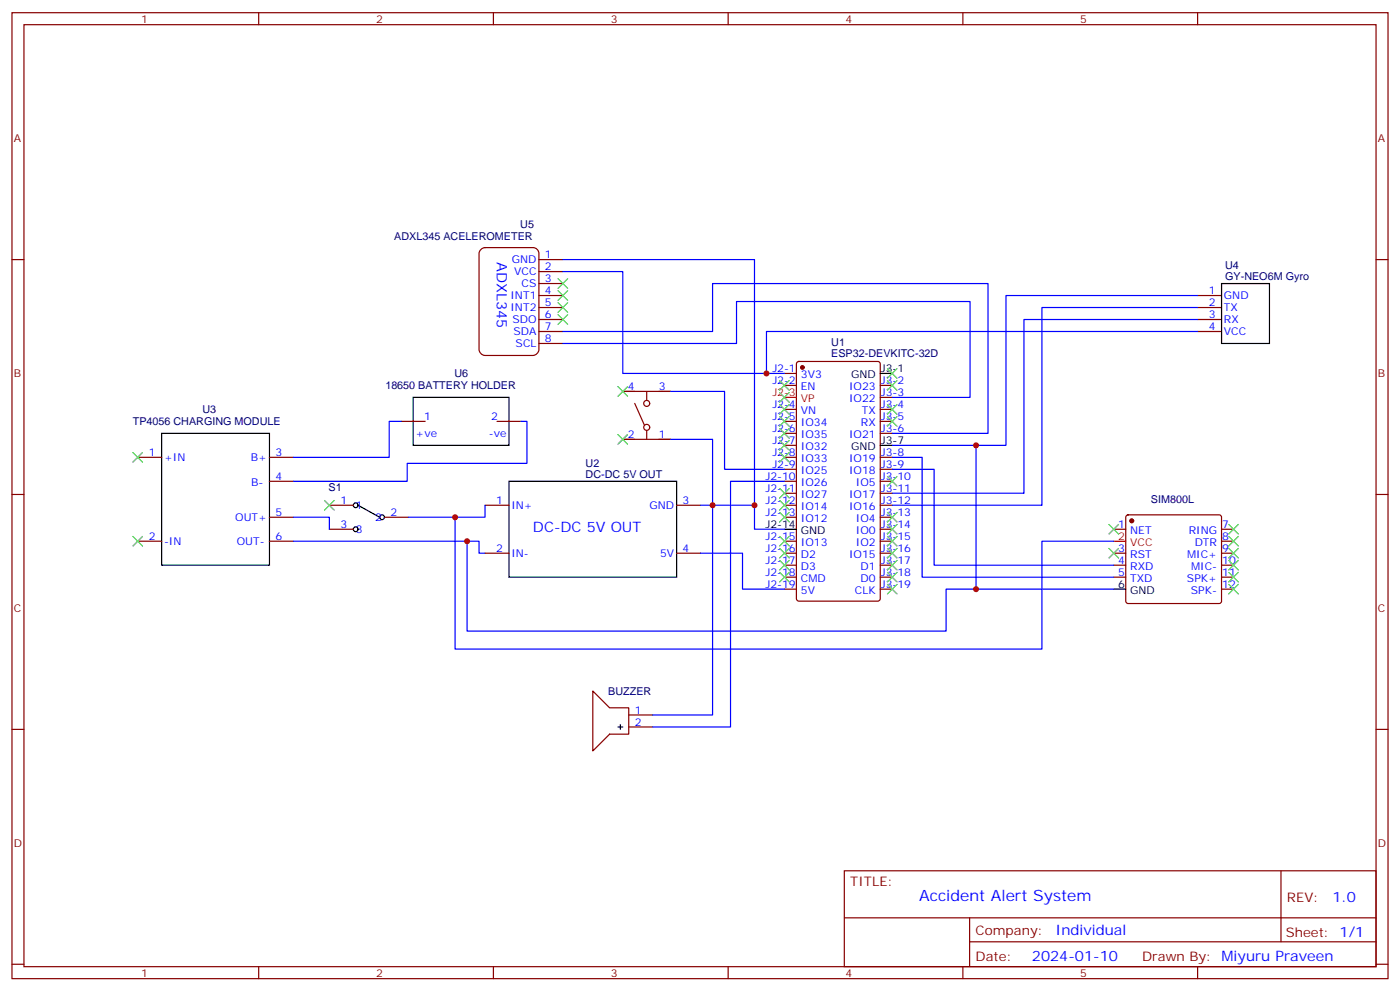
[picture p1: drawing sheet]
<svg xmlns="http://www.w3.org/2000/svg" width="412mm" height="292mm" viewBox="0 0 412 292" stroke-linecap="round" stroke-linejoin="round" font-family="sans-serif">
<g fill="none" stroke="#870000" stroke-width=".35">
<path d="M3.5 3.7h405.4v284.4h-405.4zM7.1 7.3h398.2v277.3h-398.2zM76.2 3.7v3.6M145.3 3.7v3.6M214.5 3.7v3.6M283.6 3.7v3.6M352.8 3.7v3.6M3.5 76.4h3.6M141.7 73.4l1.2-.5h14.1a1.76 1.76 0 0 1 1.7 1.7v28.3a1.89 1.89 0 0 1-1.7 1.7h-14.1a1.89 1.89 0 0 1-1.8-1.7v-28.3zM158.7 76.4h7.1M158.7 79.9h7.1M405.3 76.4h3.6"/>
<path d="M158.7 97.6h7.1M158.7 94.1h7.1M158.7 90.5h7.1M158.7 87h7.1M158.7 83.5h7.1M352.8 97.6h7M352.8 94.1h7M352.8 90.5h7M352.8 87h7M158.7 101.1h7.1M183.4 115.2h14.2M187 118.7l2.8 6.4"/>
<path d="M190.5 115.2v2.5M231.1 109.9h3.5M231.1 113.5h3.5M234.8 106.6l.5-.2h23.3l.6 .4 .1 69.4-.5 .7-23.5 .1-.6-.5-.1-69.4zM259.3 113.5h3.5M259.3 117h3.5M40.6 134.6h7M79.4 134.6h7M118.2 124h7M146.4 124h7.1M183.4 129.3h14.2M190.5 126.9v2.4"/>
<path d="M231.1 120.5h3.5M231.1 124h3.5M231.1 127.6h3.5M231.1 131.1h3.5M231.1 134.6h3.5M231.1 138.1h3.5M259.3 120.5h3.5M259.3 124h3.5M259.3 127.6h3.5M259.3 134.6h3.5M259.3 138.1h3.5M3.5 145.6h3.6"/>
<path d="M40.6 159.3h7M79.4 141.7h7M79.4 152.3h7M79.4 159.3h7M97 148.7h7.1M97 155.8h7.1M113.2 152.3h7.1M142.9 148.7h7M199.3 148.7h7.1M231.1 141.7h3.5M231.1 145.2h3.5M231.1 148.7h3.5"/>
<path d="M231.1 152.3h3.5M231.1 159.3h3.5M259.3 141.7h3.5M259.3 145.2h3.5M259.3 148.7h3.5M259.3 152.3h3.5M259.3 159.3h3.5M259.3 155.8h3.5M328.1 155.8h3.5M331.8 151.8l.5-.2h26.8l.5 .2 .2 .5v24.7l-.2 .5-.5 .2h-26.8l-.5-.3-.2-.4v-24.7zM359.8 159.3h3.6M359.8 155.8h3.6"/>
<path d="M405.3 145.6h3.6M142.9 162.8h7M199.3 162.8h7.1M231.1 162.8h3.5M231.1 166.4h3.5M231.1 169.9h3.5M231.1 173.4h3.5M259.3 162.8h3.5M259.3 166.4h3.5M259.3 169.9h3.5M259.3 173.4h3.5M328.1 162.8h3.5"/>
<path d="M328.1 166.4h3.5M328.1 169.9h3.5M359.8 162.8h3.6M359.8 166.4h3.6M359.8 169.9h3.6M359.8 173.4h3.6M3.5 214.7h3.6M174.6 203.4l5 5h5.6v7.7h-5.6l-5 5zM185.2 210.5h7.1M185.2 214h7.1M405.3 214.7h3.6M248.7 256.3h156.6v28.3h-156.6z"/>
<path d="M377.3 256.4v20.8M248.7 270.2h156.5M285.6 277.2h119.6M285.6 270.2v14.1M3.5 283.8h3.6M76.2 284.6v3.5M145.3 284.6v3.5M214.5 284.6v3.5M283.6 284.6v3.5M352.8 284.6v3.5M405.3 283.8h3.6"/>
<circle cx="190.5" cy="118.7" r=".88"/>
<circle cx="190.5" cy="125.8" r=".88"/>
</g>
<g fill="#870000" stroke="#870000" stroke-width=".35">
<circle cx="236.4" cy="108.2" r=".53"/>
<circle cx="333.4" cy="153.3" r=".53"/>
</g>
<path d="M231.1 117h3.5M328.1 159.3h3.5" fill="none" stroke="#f00" stroke-width=".35"/>
<g fill="none" stroke="#000" stroke-width=".35">
<path d="M359.8 83.5h14.1v17.6h-14.1zM121.7 117h28.2v14.1h-28.2zM259.3 109.9h3.5M47.6 127.6h31.8v38.8h-31.8zM259.3 131.1h3.5M105.5 148.7l6.3 3.6M149.9 141.7h49.4v28.2h-49.4zM231.1 155.8h3.5M328.1 173.4h3.5M182 214h1.4M182.7 213.3v1.4"/>
<circle cx="104.8" cy="155.8" r=".71"/>
<circle cx="104.8" cy="148.7" r=".71"/>
<circle cx="112.5" cy="152.3" r=".71"/>
</g>
<g fill="none" stroke="#3c3" stroke-width=".35">
<path d="M164.4 82.1l2.8 2.8M164.4 85.6l2.8 2.8M164.4 89.1l2.8 2.8M164.4 92.6l2.8 2.9M167.2 82.1l-2.8 2.8M167.2 85.6l-2.8 2.8M167.2 89.1l-2.8 2.8M167.2 92.6l-2.8 2.9M182 113.8l2.9 2.8M184.9 113.8l-2.9 2.8M229.7 112l2.8 2.9M229.7 115.6l2.8 2.8"/>
<path d="M229.7 119.1l2.8 2.8M232.5 112l-2.8 2.9M232.5 115.6l-2.8 2.8M232.5 119.1l-2.8 2.8M261.4 108.5l2.8 2.8M261.4 112l2.8 2.9M261.4 119.1l2.8 2.8M264.2 112l-2.8 2.9M264.2 119.1l-2.8 2.8M264.2 108.5l-2.8 2.8M39.2 133.2l2.8 2.8M42 133.2l-2.8 2.8"/>
<path d="M182 127.9l2.9 2.8M184.9 127.9l-2.9 2.8M229.7 122.6l2.8 2.8M229.7 126.2l2.8 2.8M229.7 129.7l2.8 2.8M229.7 133.2l2.8 2.8M232.5 122.6l-2.8 2.8M232.5 126.2l-2.8 2.8M232.5 129.7l-2.8 2.8M232.5 133.2l-2.8 2.8M261.4 122.6l2.8 2.8M264.2 122.6l-2.8 2.8"/>
<path d="M39.2 157.9l2.8 2.8M42 157.9l-2.8 2.8M95.6 147.3l2.8 2.8M98.4 147.3l-2.8 2.8M229.7 143.8l2.8 2.8M229.7 147.3l2.8 2.8M229.7 150.8l2.8 2.9M229.7 157.9l2.8 2.8M232.5 143.8l-2.8 2.8M232.5 147.3l-2.8 2.8M232.5 150.8l-2.8 2.9M232.5 157.9l-2.8 2.8"/>
<path d="M261.4 157.9l2.8 2.8M261.4 154.4l2.8 2.8M261.4 150.8l2.8 2.9M261.4 140.3l2.8 2.8M264.2 157.9l-2.8 2.8M264.2 154.4l-2.8 2.8M264.2 150.8l-2.8 2.9M264.2 140.3l-2.8 2.8M326.7 154.4l2.8 2.8M329.5 154.4l-2.8 2.8M361.9 154.4l2.9 2.8M361.9 157.9l2.9 2.8"/>
<path d="M364.8 154.4l-2.9 2.8M364.8 157.9l-2.9 2.8M229.7 161.4l2.8 2.9M229.7 165l2.8 2.8M229.7 168.5l2.8 2.8M232.5 161.4l-2.8 2.9M232.5 165l-2.8 2.8M232.5 168.5l-2.8 2.8M261.4 172l2.8 2.8M261.4 168.5l2.8 2.8M261.4 165l2.8 2.8M261.4 161.4l2.8 2.9"/>
<path d="M264.2 172l-2.8 2.8M264.2 168.5l-2.8 2.8M264.2 165l-2.8 2.8M264.2 161.4l-2.8 2.9M326.7 161.4l2.8 2.9M329.5 161.4l-2.8 2.9M361.9 161.4l2.9 2.9M361.9 165l2.9 2.8M361.9 168.5l2.9 2.8M361.9 172l2.9 2.8M364.8 161.4l-2.9 2.9M364.8 165l-2.9 2.8"/>
<path d="M364.8 168.5l-2.9 2.8M364.8 172l-2.9 2.8"/>
</g>
<g fill="none" stroke="#00f" stroke-width=".35">
<path d="M165.8 79.9h17.6v30h47.7M165.8 76.4h56.4v79.4h8.9M165.8 97.6h44.1v-14.1h81.1v44.1h-28.2M352.8 94.1h-51.2v51.1h-38.8M352.8 90.5h-45.9v58.2h-44.1M352.8 87h-56.5v44.1h-33.5M352.8 97.6h-127v12.3M165.8 101.1h51.2v-12.3h68.8v28.2h-23M197.6 115.2h15.8v22.9h17.7M118.2 124h-3.5v10.6h-28.3M153.5 124h1.7v12.4h-35.3v5.3h-33.5M197.6 129.3h12.3v19.4h12.3"/>
<path d="M262.8 138.1h12.4v28.3h52.9M262.8 134.6h8.8v35.3h56.5M287.5 131.1v42.3M86.4 159.3h54.7v3.5h1.8M86.4 152.3h10.6v3.5M134.1 152.3v38.8h172.8v-31.8h21.2M137.6 159.3v26.5h141.1v-12.4h49.4M142.9 148.7v3.6h-22.6M206.4 148.7h3.5v61.8h-17.6M231.1 141.7h-15.9v72.3h-22.9M206.4 162.8h12.3v10.6h12.4"/>
</g>
<g fill="#c00">
<circle cx="287.5" cy="173.4" r=".88"/>
<circle cx="287.5" cy="131.1" r=".88"/>
<circle cx="222.3" cy="148.7" r=".88"/>
<circle cx="137.6" cy="159.3" r=".88"/>
<circle cx="134.1" cy="152.3" r=".88"/>
<circle cx="209.9" cy="148.7" r=".88"/>
<circle cx="225.8" cy="109.9" r=".88"/>
</g>
<text font-size="4.6" fill="#00f" x="270.8" y="265.4">Accident Alert System</text>
<g font-size="4.2" fill="#00f">
<text x="146.3" y="77.3" transform="rotate(90 146.3 77.3)">ADXL345</text>
<text x="157" y="156.5">DC-DC 5V OUT</text>
<text x="392.5" y="265.6">1.0</text>
<text x="310.9" y="275.2">Individual</text>
<text x="304" y="283">2024-01-10</text>
</g>
<g font-size="3.9" fill="#800">
<text x="250.5" y="260.9">TITLE:</text>
<text x="379.1" y="265.6">REV:</text>
<text x="287.4" y="275.1">Company:</text>
<text x="378.7" y="275.7">Sheet: 1/1</text>
<text x="287.4" y="282.8">Date:</text>
<text x="336.4" y="282.9">Drawn By: Miyuru Praveen</text>
</g>
<g font-size="3.2" fill="#800">
<text x="41.6" y="6.7">1</text>
<text x="110.8" y="6.7">2</text>
<text x="179.9" y="6.7">3</text>
<text x="249.1" y="6.7">4</text>
<text x="318.2" y="6.7">5</text>
<text x="4.1" y="41.8">A</text>
<text x="405.9" y="41.8">A</text>
<text x="4.1" y="111">B</text>
<text x="405.9" y="111">B</text>
<text x="4.1" y="180.1">C</text>
<text x="405.9" y="180.1">C</text>
<text x="4.1" y="249.3">D</text>
<text x="405.9" y="249.3">D</text>
<text x="41.6" y="287.5">1</text>
<text x="110.8" y="287.5">2</text>
<text x="179.9" y="287.5">3</text>
<text x="249.1" y="287.5">4</text>
<text x="318.2" y="287.5">5</text>
</g>
<g font-size="3.2" fill="#000080">
<text x="116.1" y="70.5">ADXL345 ACELEROMETER</text>
<text x="153.3" y="67">U5</text>
<text x="360.9" y="82.3">GY-NEO6M Gyro</text>
<text x="360.9" y="79.1">U4</text>
<text x="244.9" y="102">U1</text>
<text x="244.9" y="105.2">ESP32-DEVKITC-32D</text>
<text x="133.9" y="111.1">U6</text>
<text x="113.5" y="114.6">18650 BATTERY HOLDER</text>
<text x="39.1" y="125.2">TP4056 CHARGING MODULE</text>
<text x="59.6" y="121.7">U3</text>
<text x="172.5" y="137.4">U2</text>
<text x="172.5" y="140.6">DC-DC 5V OUT</text>
<text x="96.8" y="144.6">S1</text>
<text x="339" y="148.1">SIM800L</text>
<text x="179.2" y="204.5">BUZZER</text>
</g>
<g font-size="3.2" fill="#00f">
<text x="150.8" y="77.6">GND</text>
<text x="160.5" y="76.1">1</text>
<text x="151.4" y="81">VCC</text>
<text x="160.5" y="79.6">2</text>
<text x="160.5" y="83.1">3</text>
<text x="150.4" y="88.1">INT1</text>
<text x="153.7" y="84.5">CS</text>
<text x="160.5" y="86.6">4</text>
<text x="356.1" y="86.6">1</text>
<text x="360.5" y="88.1">GND</text>
<text x="150.4" y="91.6">INT2</text>
<text x="150.9" y="95.1">SDO</text>
<text x="160.5" y="90.2">5</text>
<text x="160.5" y="93.7">6</text>
<text x="356.1" y="93.7">3</text>
<text x="356.1" y="90.2">2</text>
<text x="360.5" y="95.1">RX</text>
<text x="360.5" y="91.6">TX</text>
<text x="151.3" y="98.6">SDA</text>
<text x="160.5" y="97.2">7</text>
<text x="160.5" y="100.8">8</text>
<text x="356.1" y="97.2">4</text>
<text x="360.5" y="98.6">VCC</text>
<text x="151.9" y="102.2">SCL</text>
<text x="227.5" y="109.6">J2-1</text>
<text x="227.5" y="113.1">J2-2</text>
<text x="235.9" y="111.3">3V3</text>
<text x="259.5" y="113.1">J3-2</text>
<text x="185" y="114.9">4</text>
<text x="194" y="114.9">3</text>
<text x="235.9" y="114.9">EN</text>
<text x="250.1" y="114.9">IO23</text>
<text x="250.1" y="118.4">IO22</text>
<text x="259.5" y="116.6">J3-3</text>
<text x="125" y="123.7">1</text>
<text x="144.6" y="123.7">2</text>
<text x="227.5" y="120.2">J2-4</text>
<text x="227.5" y="123.7">J2-5</text>
<text x="235.9" y="121.9">VN</text>
<text x="235.9" y="125.4">IO34</text>
<text x="253.6" y="125.4">RX</text>
<text x="253.9" y="121.9">TX</text>
<text x="259.5" y="120.2">J3-4</text>
<text x="259.5" y="123.7">J3-5</text>
<text x="122.4" y="128.6">+ve</text>
<text x="144" y="128.6">-ve</text>
<text x="185" y="129">2</text>
<text x="194" y="129">1</text>
<text x="227.5" y="127.2">J2-6</text>
<text x="227.5" y="130.7">J2-7</text>
<text x="235.9" y="129">IO35</text>
<text x="250.1" y="129">IO21</text>
<text x="259.5" y="127.2">J3-6</text>
<text x="43.8" y="134.3">1</text>
<text x="48.3" y="135.7">+IN</text>
<text x="73.9" y="135.7">B+</text>
<text x="81.1" y="134.3">3</text>
<text x="227.5" y="134.3">J2-8</text>
<text x="227.5" y="137.8">J2-9</text>
<text x="235.9" y="132.5">IO32</text>
<text x="235.9" y="136">IO33</text>
<text x="250.1" y="136">IO19</text>
<text x="259.5" y="134.3">J3-8</text>
<text x="259.5" y="137.8">J3-9</text>
<text x="74" y="143.1">B-</text>
<text x="81.1" y="141.3">4</text>
<text x="225.5" y="141.3">J2-10</text>
<text x="235.9" y="139.6">IO25</text>
<text x="235.9" y="143.1">IO26</text>
<text x="250.1" y="139.6">IO18</text>
<text x="252.1" y="143.1">IO5</text>
<text x="259.5" y="141.3">J3-10</text>
<text x="100.3" y="148.4">1</text>
<text x="104.8" y="149.8">1</text>
<text x="146.2" y="148.4">1</text>
<text x="150.6" y="149.8">IN+</text>
<text x="191.3" y="149.8">GND</text>
<text x="201.1" y="148.4">3</text>
<text x="225.5" y="144.9">J2-11</text>
<text x="225.5" y="148.4">J2-12</text>
<text x="235.9" y="146.6">IO27</text>
<text x="250.1" y="146.6">IO17</text>
<text x="259.5" y="144.9">J3-11</text>
<text x="259.5" y="148.4">J3-12</text>
<text x="69.3" y="153.3">OUT+</text>
<text x="81.1" y="151.9">5</text>
<text x="100.3" y="155.4">3</text>
<text x="110.5" y="153.3">2</text>
<text x="115" y="151.9">2</text>
<text x="225.5" y="151.9">J2-13</text>
<text x="235.9" y="150.1">IO14</text>
<text x="235.9" y="153.7">IO12</text>
<text x="250.1" y="150.1">IO16</text>
<text x="252.1" y="153.7">IO4</text>
<text x="259.5" y="151.9">J3-13</text>
<text x="259.5" y="155.4">J3-14</text>
<text x="329.4" y="155.4">1</text>
<text x="360" y="155.4">7</text>
<text x="43.8" y="159">2</text>
<text x="48.3" y="160.4">-IN</text>
<text x="69.7" y="160.4">OUT-</text>
<text x="81.1" y="159">6</text>
<text x="104.8" y="156.8">3</text>
<text x="225.5" y="159">J2-15</text>
<text x="235.9" y="160.7">IO13</text>
<text x="252.1" y="157.2">IO0</text>
<text x="252.1" y="160.7">IO2</text>
<text x="259.5" y="159">J3-15</text>
<text x="332.9" y="157.2">NET</text>
<text x="350.2" y="157.2">RING</text>
<text x="351.9" y="160.7">DTR</text>
<text x="360" y="159">8</text>
<text x="146.2" y="162.5">2</text>
<text x="150.6" y="163.9">IN-</text>
<text x="194.4" y="163.9">5V</text>
<text x="201.1" y="162.5">4</text>
<text x="225.5" y="162.5">J2-16</text>
<text x="225.5" y="166">J2-17</text>
<text x="235.9" y="164.3">D2</text>
<text x="235.9" y="167.8">D3</text>
<text x="250.1" y="164.3">IO15</text>
<text x="253.5" y="167.8">D1</text>
<text x="259.5" y="162.5">J3-16</text>
<text x="259.5" y="166">J3-17</text>
<text x="329.4" y="162.5">3</text>
<text x="329.4" y="166">4</text>
<text x="332.9" y="164.3">RST</text>
<text x="332.9" y="167.8">RXD</text>
<text x="349.7" y="164.3">MIC+</text>
<text x="350.9" y="167.8">MIC-</text>
<text x="360" y="166">10</text>
<text x="360" y="162.5">9</text>
<text x="225.5" y="169.5">J2-18</text>
<text x="225.5" y="173.1">J2-19</text>
<text x="235.9" y="171.3">CMD</text>
<text x="253.5" y="171.3">D0</text>
<text x="259.5" y="169.5">J3-18</text>
<text x="259.5" y="173.1">J3-19</text>
<text x="329.4" y="169.5">5</text>
<text x="332.9" y="171.3">TXD</text>
<text x="349.7" y="171.3">SPK+</text>
<text x="360" y="173.1">12</text>
<text x="360" y="169.5">11</text>
<text x="235.9" y="174.8">5V</text>
<text x="251.8" y="174.8">CLK</text>
<text x="350.8" y="174.8">SPK-</text>
<text x="187" y="210.1">1</text>
<text x="187" y="213.6">2</text>
</g>
<g font-size="3.2">
<text x="250.7" y="111.3">GND</text>
<text x="259.5" y="109.6">J3-1</text>
<text x="259.5" y="130.7">J3-7</text>
<text x="250.7" y="132.5">GND</text>
<text x="225.5" y="155.4">J2-14</text>
<text x="235.9" y="157.2">GND</text>
<text x="329.4" y="173.1">6</text>
<text x="332.9" y="174.8">GND</text>
</g>
<g font-size="3.2" fill="#f00">
<text x="227.5" y="116.6">J2-3</text>
<text x="235.9" y="118.4">VP</text>
<text x="329.4" y="159">2</text>
<text x="332.9" y="160.7">VCC</text>
</g>
</svg>
